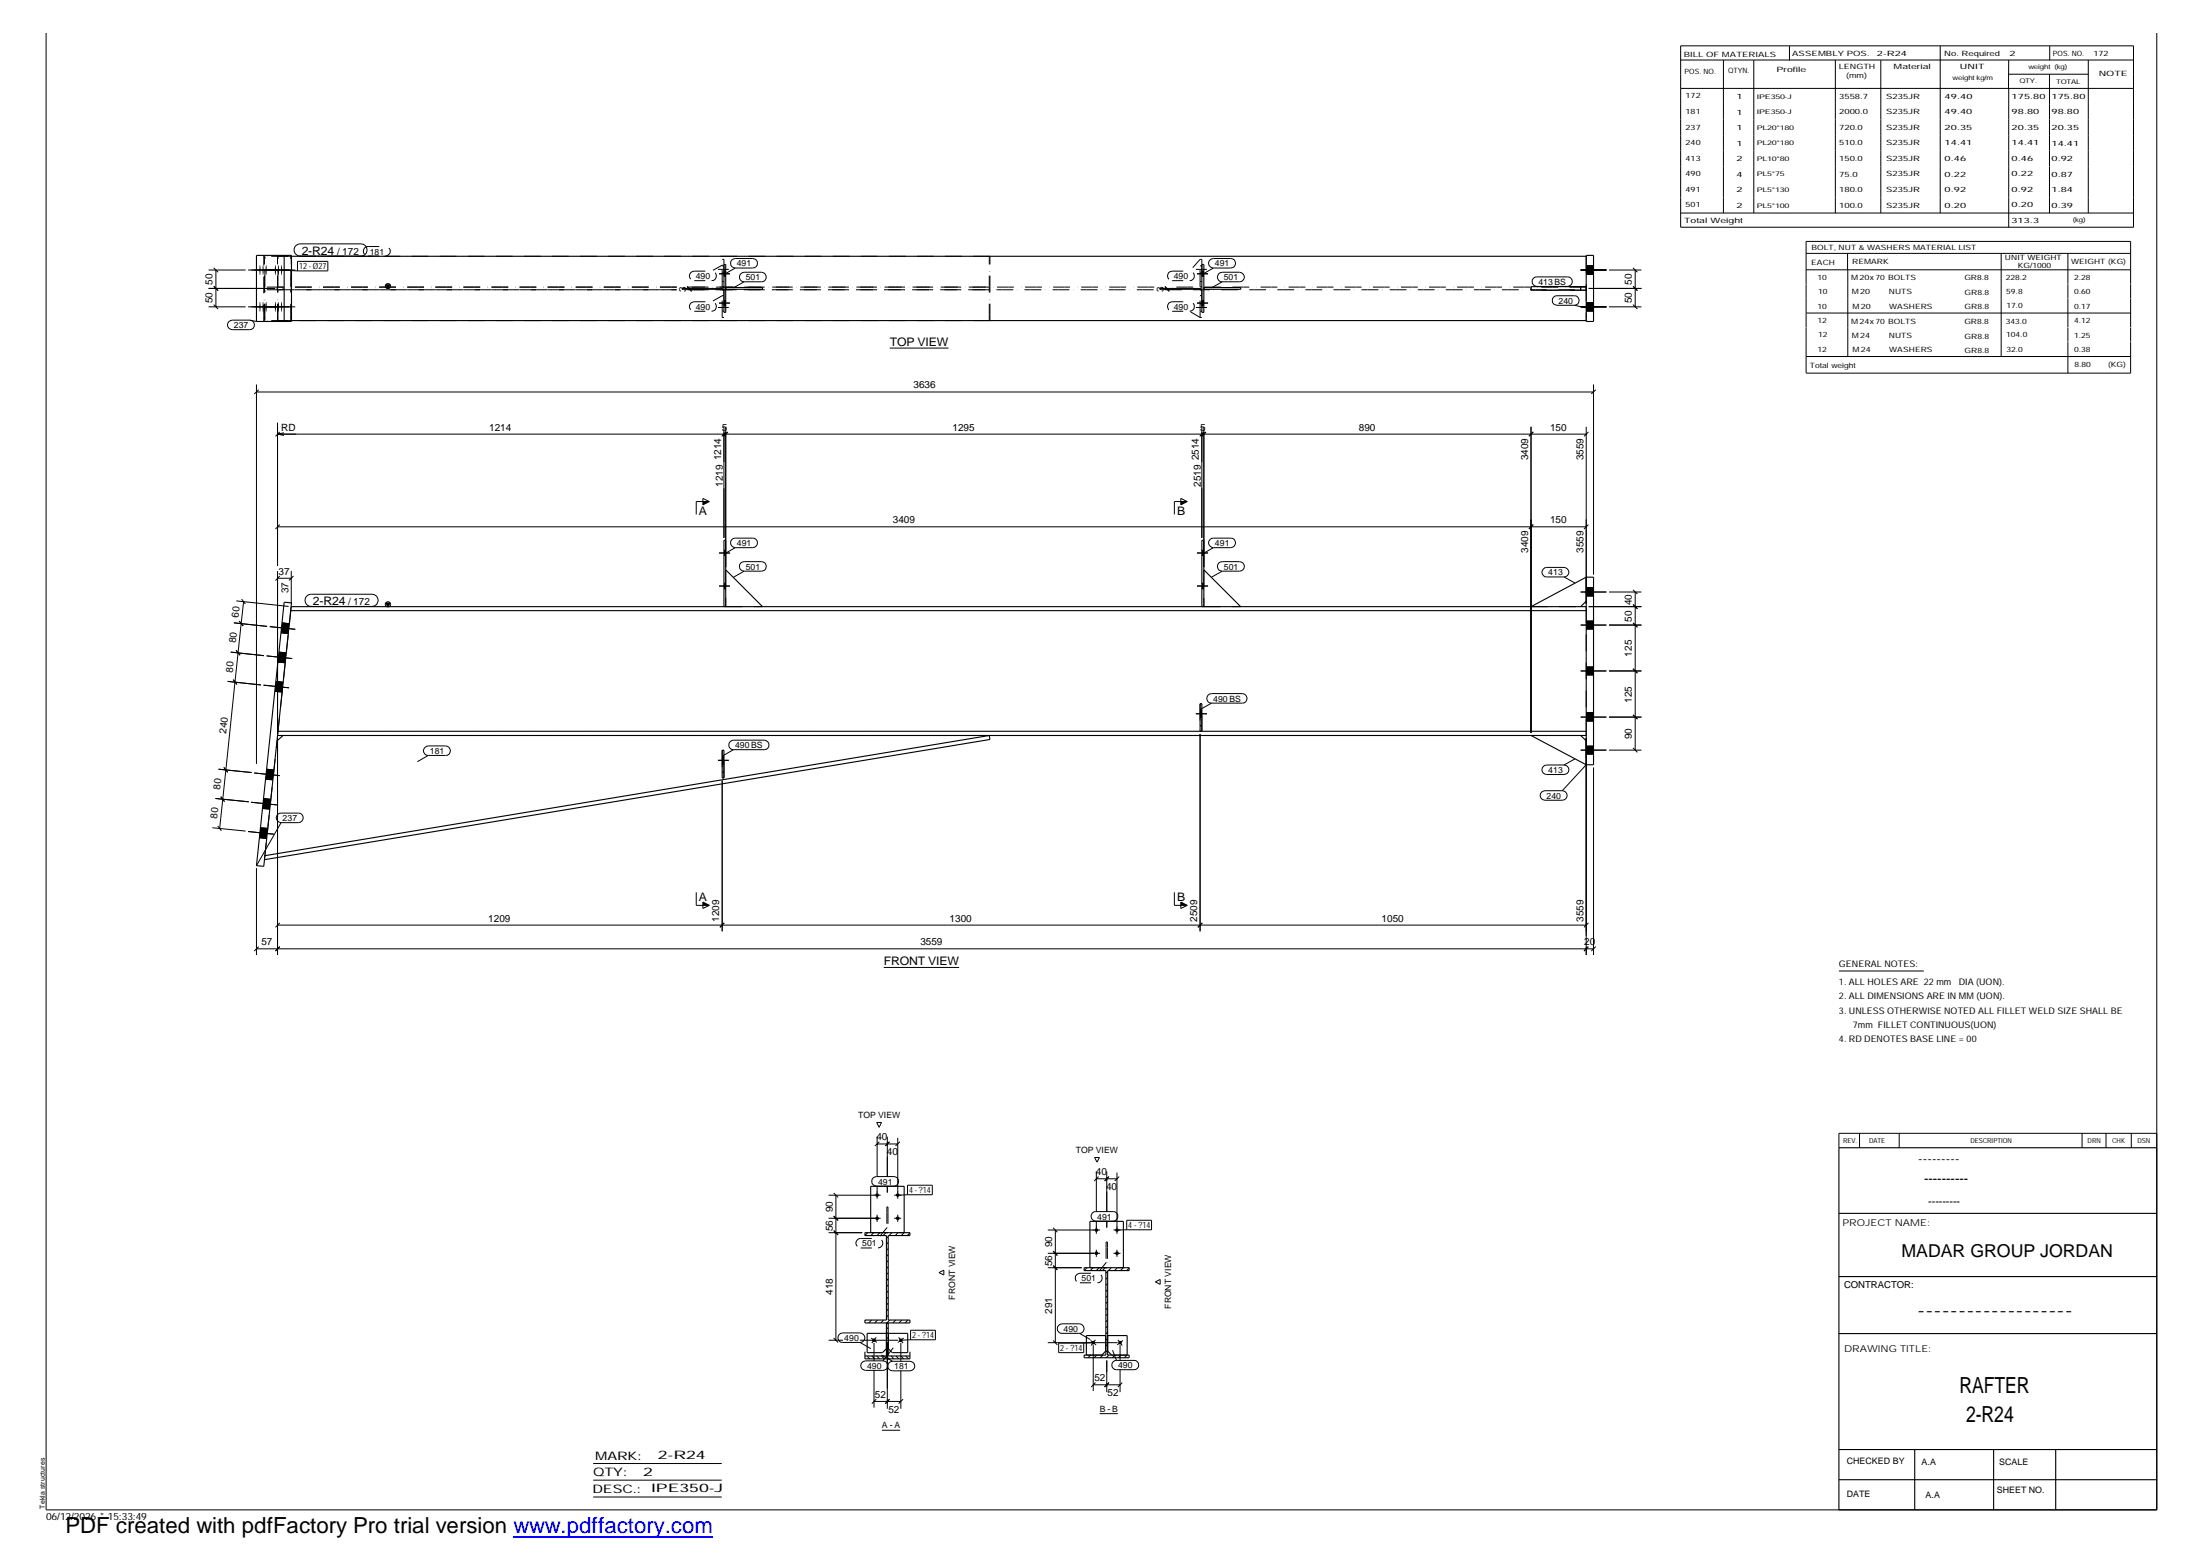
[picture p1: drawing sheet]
<svg xmlns="http://www.w3.org/2000/svg" width="420mm" height="297mm" viewBox="0 0 420 297" stroke-linecap="round" stroke-linejoin="round" font-family="sans-serif">
<g fill="none" stroke="#000" stroke-width=".19">
<path d="M321 8.7h86.5v34.7h-86.5zM321 11.5h86.5M321 16.9h86.5M329.1 11.5v29.2M334.9 11.5v29.2M341.8 8.8v2.7M350.5 11.5v29.2M359.2 11.5v29.2M370.5 8.7v32M383.6 11.5v5.4M383.6 14.2h15.3M383.6 16.9v26.5"/>
<path d="M391.4 14.2v26.5M391.5 8.8v2.7M398.8 11.5v29.2M411.9 6.3v281.9h-403.1v-281.9M39.8 58.6h7.1M39.8 51.5h7.1M39.8 55.1h12.7M40.8 58.2l.9 .8M40.8 54.6l.9 .9M40.8 51.1l.9 .9M41.2 51.5v7.1M47.4 58.6h9"/>
<path d="M47.4 51.5h9M53.9 51.5l2.9 .2M56.5 46.9l.8-.3h11.7a1.16 1.16 0 0 1 1.1 1.1 1.16 1.16 0 0 1-1.1 1.2h-11.7a1.15 1.15 0 0 1-1.1-.7 1.15 1.15 0 0 1 .3-1.3zM56.8 49.9h5.8v1.8h-5.8zM130.3 55.1h7.8M130.3 55.2h7.8M131.2 54.8l.9 .9M131.2 54.6l.9 .9M131.7 55.1v.1M137.3 57.9h2.1M137.3 52.3h2.1M138.3 57.4h.3"/>
<path d="M138.3 58.4h.3M138.3 51.8h.3M138.3 52.7h.3M139.8 49.6l.6-.3h3.4a.91 .91 0 0 1 .9 1 .91 .91 0 0 1-.9 .9h-3.4a.91 .91 0 0 1-.8-.6 .91 .91 0 0 1 .2-1zM140.4 51.2l-2.1 1.2M141.5 52.3l.6-.3h3.4a.91 .91 0 0 1 .8 .9 .91 .91 0 0 1-.8 .9h-3.4a.88 .88 0 0 1-.8-.6 .88 .88 0 0 1 .2-.9zM142.1 53.8l-2.1 1.2M221.5 55.1h7.9M221.5 55.2h7.9M222.5 54.8l.8 .9M222.5 54.6l.8 .9M222.9 55.1v.1"/>
<path d="M228.6 57.9h2.1M228.6 52.3h2.1M229.5 57.4h.4M229.5 58.4h.4M229.5 51.8h.4M229.5 52.7h.4M231.1 49.6l.6-.3h3.3a.91 .91 0 0 1 1 1 .91 .91 0 0 1-1 .9h-3.3a.91 .91 0 0 1-.8-.6 .91 .91 0 0 1 .2-1zM231.7 51.2l-2 1.2M232.7 52.3l.7-.3h3.3a.91 .91 0 0 1 1 .9 .91 .91 0 0 1-1 .9h-3.3a.91 .91 0 0 1-.8-.5 .91 .91 0 0 1 .1-1zM233.4 53.8l-2.1 1.2M292.9 53.1l.6-.2h5.9a.91 .91 0 0 1 .9 .9 .91 .91 0 0 1-.9 .9h-5.9a.92 .92 0 0 1-.8-.6 .92 .92 0 0 1 .2-1zM296.7 56.7l.6-.2h3.4a.91 .91 0 0 1 .9 .9 .91 .91 0 0 1-.9 .9h-3.4a.91 .91 0 0 1-.8-.6 .91 .91 0 0 1 .2-1z"/>
<path d="M299.4 54.7h2.5M300.7 58.3l2.5 .5M301.9 58.6h4.9M301.9 51.5h4.9M302.9 59.3h1.4M302.9 57.8h1.4M302.9 52.3h1.4M302.9 50.8h1.4M303.4 55.1h10.1M307.3 58.6h6.2M307.3 51.5h6.2M311.9 58.2l.8 .8"/>
<path d="M311.9 54.6l.8 .9M311.9 51.1l.8 .9M312.3 51.5v7.1M321 40.7h86.5M344.9 51.5h62M344.9 48.4h62M344.9 59.8h62M352.8 48.4v3.1M352.9 51.5v16.6M382.2 48.4v19.7M394.9 48.4v5.8M394.9 54.3v8.2"/>
<path d="M406.9 54.2v-8.1h-62v25.1M406.9 54.3v8.2M43.7 61.4l.7-.3h3.3a.91 .91 0 0 1 .9 .9 .91 .91 0 0 1-.9 .9h-3.3a.91 .91 0 0 1-.9-.5 .91 .91 0 0 1 .2-1zM47.7 61.1l1.3 .3M49 74.8h255.3M49 73.4v72.4M49.4 74.4l-.8 .8M169.9 66.4h11.2M304.3 73.4v36.3M304.8 74.4l-.9 .8M344.9 68.1h62M394.9 62.6v2.6"/>
<path d="M394.9 65.3v5.9M406.9 62.6v2.6M406.9 65.3v5.9h-62M53 80.7v27.3M53 82.9h249.9M53 82.9l1.2 .2M53.4 82.5l-.8 .8M54.2 82.6l-1.2 .3M134.2 95.2l1.3 .5-1.3 .7zM135.5 95.7h-2.5v2.5M138.3 81.5v21.2M138.6 81.5v26.8"/>
<path d="M138.7 82.5l-.9 .8M139 82.5l-.8 .8M225.5 95.2l1.2 .5-1.2 .7zM226.7 95.7h-2.4v2.5M229.5 81.5v21.2M229.9 82.5l-.7 .8M229.9 81.5v26.8M230 82.5l-.8 .7M230.3 82.5l-.8 .8 .8-.8M292.4 81.5v58.4M292.8 82.5l-.8 .8M302.9 81.5v33.8"/>
<path d="M303.4 82.5l-.9 .8M44.7 118.9l6.3 .7M45.1 114.7l10 1.1M45.7 118.6l.7 .9M46.1 114.4l.8 .9M46.5 114.8l-4.5 43.3M51.5 119.6l4.9 .5M53 109v30.9M53 110.4h2.6M53 100.6h249.9M53.4 110l-.8 .8M53.4 100.1l-.8 .9"/>
<path d="M53.9 118.9l1.4 .2M55.6 109v6.3M56 110l-.8 .8M58.6 113.8l.8-.4h11.6a1.16 1.16 0 0 1 1.2 1.2 1.16 1.16 0 0 1-1.2 1.2h-11.6a1.16 1.16 0 0 1-1.1-.7 1.16 1.16 0 0 1 .3-1.3zM137.3 111.9h2.1M137.3 105.6h2.1M138.3 111.4h.3M138.3 112.4h.3M138.3 105.1h.3M138.3 106h.3M139.8 103l.6-.3h3.4a.91 .91 0 0 1 .9 .9 .91 .91 0 0 1-.9 .9h-3.4a.92 .92 0 0 1-.8-.5 .92 .92 0 0 1 .2-1zM140.4 104.5l-2.1 1.2"/>
<path d="M141.5 107.5l.6-.3h3.4a.91 .91 0 0 1 .8 .9 .91 .91 0 0 1-.8 .9h-3.4a.91 .91 0 0 1-.8-.5 .91 .91 0 0 1 .2-1zM142.1 109l-2.1 1.2M228.6 111.9h2.1M228.6 105.6h2.1M229.5 111.4h.4M229.5 112.4h.4M229.5 105.1h.4M229.5 106h.4M231.1 103l.6-.3h3.3a.91 .91 0 0 1 1 .9 .91 .91 0 0 1-1 .9h-3.3a.92 .92 0 0 1-.8-.5 .92 .92 0 0 1 .2-1zM231.7 104.5l-2 1.2M232.7 107.5l.7-.3h3.3a.91 .91 0 0 1 1 .9 .91 .91 0 0 1-1 .9h-3.3a.93 .93 0 0 1-.8-.5 .93 .93 0 0 1 .1-1zM233.4 109l-2.1 1.2"/>
<path d="M292.8 100.1l-.8 .9M294.8 108.6l.6-.3h3.3a.91 .91 0 0 1 .9 .9 .91 .91 0 0 1-.9 .9h-3.3a.88 .88 0 0 1-.8-.5 .88 .88 0 0 1 .2-1zM298.7 110.1l2.1 1.2M301.9 113h4.9M301.9 119.3h4.9M302.9 113.8h1.4M302.9 112.2h1.4M302.9 118.6h1.4M303.4 100.1l-.9 .9M303.4 115.8h10.1M307.3 113h6.2M307.3 119.3h6.2"/>
<path d="M311.9 118.9l.8 .8M311.9 115.4l.8 .8M311.9 112.6l.8 .8M312.3 113v30.2M43.5 130.1l6.3 .7M44.1 124.5l6.3 .7M44.5 129.7l.8 1M45.1 124.1l.7 1M50.3 130.8l4.9 .5M50.9 125.2l4.9 .5M52.5 132l1.4 .1M52.7 130.1l1.4 .1"/>
<path d="M53.1 126.4l1.4 .1M53.3 124.5l1.4 .2M53.7 120.8l1.4 .1M228.4 136.3h2.1M229.2 136.9h.3M229.2 135.5h.3M230.7 132.7l.7-.3h5.8a.91 .91 0 0 1 1 .9 .91 .91 0 0 1-1 .9h-5.8a.91 .91 0 0 1-.8-.5 .91 .91 0 0 1 .1-1zM231.4 134.2l-2.1 1.2M301.9 128.1h4.9M301.9 136.9h4.9M302.9 120.1h1.4M302.9 128.8h1.4"/>
<path d="M302.9 127.3h1.4M302.9 137.7h1.4M302.9 136.1h1.4M307.3 128.1h6.2M307.3 136.9h6.2M311.9 136.5l.8 .8M311.9 127.7l.8 .8M40.6 158l6.3 .7M41.1 152.4l6.4 .7M41.6 157.7l.7 .9M41.7 146.8l6.3 .7M42.2 152.1l.7 .9"/>
<path d="M42.8 146.5l.7 .9M47.4 158.7l4.9 .5M48 153.1l4.9 .6M48.6 147.6l4.8 .5M49.5 159.9l1.4 .1M49.7 158l1.4 .1M50.1 154.3l1.4 .2M50.3 152.4l1.4 .2M50.7 148.7l1.4 .2M50.9 146.8l1.4 .2M53 140.9v41.4M53 155.5l.7-.3h3.3a.91 .91 0 0 1 .9 .9 .91 .91 0 0 1-.9 .9h-3.3a.92 .92 0 0 1-.9-.5 .92 .92 0 0 1 .2-1z"/>
<path d="M53.7 157l-4.7 8.3M81.2 142.7l.6-.3h3.3a.91 .91 0 0 1 .9 .9 .91 .91 0 0 1-.9 .9h-3.3a.88 .88 0 0 1-.9-.5 .88 .88 0 0 1 .3-1zM81.8 144.2l-2.1 1.2M137.1 145.1h2.1M137.9 145.8h.4M137.9 144.4h.4M137.9 149v28.8M139.4 141.6l.7-.3h5.9a.91 .91 0 0 1 .9 .9 .91 .91 0 0 1-.9 .9h-5.9a.88 .88 0 0 1-.9-.5 .88 .88 0 0 1 .2-1zM140.1 143.1l-2.1 1.2M229.2 140.1v37.7M294.4 151.2l.7-.3h3.3a.91 .91 0 0 1 .9 1 .91 .91 0 0 1-.9 .9h-3.3a.91 .91 0 0 1-.9-.6 .91 .91 0 0 1 .2-1zM294.8 146.3l.6-.3h3.3a.91 .91 0 0 1 .9 .9 .91 .91 0 0 1-.9 1h-3.3a.91 .91 0 0 1-.9-.6 .91 .91 0 0 1 .3-1z"/>
<path d="M300.8 144.9l-2.1 1.1M301.9 143.2h4.9M302.9 144h1.4M302.9 142.4h1.4M302.9 146l-4.5 4.9M302.9 140.9v41.4M304.3 146.5v35.8M307.3 143.2h6.2M311.9 142.8l.8 .8M49 165.7v16.6M53 176.6h249.9M53.4 176.2l-.8 .8"/>
<path d="M133 170.3v2.5h2.5M134.2 172.2l1.3 .6-1.3 .6zM138.3 176.2l-.8 .8M224.3 170.3v2.5h2.4M225.5 172.2l1.2 .6-1.2 .6zM229.6 176.2l-.8 .8M303.4 176.2l-.9 .8M49 181.1h255.3M49.4 180.7l-.8 .9M53.4 180.7l-.8 .9M168.8 184.7h14.4M303.4 180.7l-.9 .9 .8-.9"/>
<path d="M304.8 180.7l-.9 .9M351.2 185.4h16.2M167.4 214.3h1l-.5 .9zM167.5 217v7.6M167.5 218.4h3.9M167.9 218l-.8 .8M169.5 217v7.6M169.9 218l-.8 .8M171.4 217.2v11.6M171.9 218l-.9 .8M355.1 216.4v2.7M362.7 216.4v2.7"/>
<path d="M397.6 216.4v2.7M402.2 216.4v2.7M407 216.4v2.7M411.9 216.4h-60.7v2.7M158.2 232.6h10M158.2 228.2h10M158.2 235.3h6.5M159.2 234.9l.9 .8-.8-.7M159.2 232.1l.9 .9M159.2 227.7l.9 .9M159.6 228.2v27.6M165.7 235.3l-.5 .6"/>
<path d="M166.8 224.9l.6-.3h3.3a.91 .91 0 0 1 .9 .9 .91 .91 0 0 1-.9 .9h-3.3a.91 .91 0 0 1-.9-.5 .91 .91 0 0 1 .3-1zM166.9 235.3l-.6 .6M167.5 226.4v2.4M167.5 231.9v1.3M168 235.3l-.5 .6M169.2 235.3l-.5 .6M169.5 226.4v1.3M169.6 239.5l-.3 .3M169.6 238.4l-.3 .3M169.6 237.2l-.3 .3M169.6 236l-.3 .4M170.3 235.3l-.5 .6"/>
<path d="M170.8 232.6h1.3M170.8 228.2h1.3M171.4 231.9v1.3M171.5 235.3l-.5 .6M172.7 235.3l-.6 .6M173.3 226.3h4.8v1.8h-4.8zM173.3 228.1l-1.9 .1M173.8 235.4l-.5 .5M200.1 239.3h10M200.1 234.8h10M201.1 238.8l.8 .9M201.1 234.4l.8 .8"/>
<path d="M201.5 234.8v21.5M208.6 231.5l.7-.2h3.3a.91 .91 0 0 1 .9 .9 .91 .91 0 0 1-.9 .9h-3.3a.94 .94 0 0 1-.8-.6 .94 .94 0 0 1 .1-1zM209 221h1l-.5 .9zM209.4 223.6v7.7M209.4 233.1v2.4M209.4 238.6v1.3M209.4 225h3.9M209.8 224.6l-.8 .9M211.4 223.6v7.7M211.4 233.1v1.2M211.8 224.6l-.9 .9M212.6 239.3h1.4"/>
<path d="M212.6 234.8h1.4M213.3 223.8v11.7M213.3 238.6v1.3M213.7 224.6l-.8 .9M215.2 232.9h4.7v1.9h-4.7zM215.2 234.8h-1.9M158.2 255.8h2.8M159.2 255.4l.9 .9M160.3 254.7l.7-.2h3.3a.91 .91 0 0 1 .9 .9 .91 .91 0 0 1-.9 .9h-3.3a.91 .91 0 0 1-.9-.6 .91 .91 0 0 1 .2-1zM164.2 255.8h7.3M164.3 256.3l2 1.2M165.3 252l-.1 .1"/>
<path d="M165.6 258.9l.5 .5M166.4 255.4l1.1 .9M166.5 252l-.6 .5M166.5 258.9l.5 .5M166.9 256.4v3.4M167.3 255.3l-.8 1.1M167.4 258.9l.6 .5M167.6 252l-.6 .5M168.4 258.9l.5 .5M168.4 258.7l2.1 1.2M168.7 252l-.5 .5M169.2 258.9l.6 .5"/>
<path d="M169.3 253.4l.3 .3M169.3 254.3l.3 .3M169.3 255.2l.3 .4M169.3 256.1l.3 .4M169.3 257l.3 .4M169.3 258l.3 .3M169.4 252.5l.2 .3M169.5 256.4v12.5M169.6 251.1l-.3 .3M169.6 249.9l-.3 .4M169.6 248.8l-.3 .3M169.6 247.6l-.3 .4"/>
<path d="M169.6 246.5l-.3 .3M169.6 245.3l-.3 .3M169.6 244.1l-.3 .4M169.6 243l-.3 .3M169.6 241.8l-.3 .4M169.6 240.7l-.3 .3M169.9 252l-.5 .5M170.2 258.9l.5 .5M170.6 257.3l-2 2.5M171.1 252l-.6 .5M171.1 258.9l.6 .5M171.6 255.3l.9 1.1"/>
<path d="M172 258.9l.6 .5M172 256.4v3.5M172.2 252l-.5 .5M172.6 255.4l-1.1 .9M173 258.9l.5 .5M173.4 252l-.6 .5M173.9 253.9h4.7v1.9h-4.7zM173.9 255.8h-1.9M179.3 242.9l1-.4v.9zM200.1 256.3h13.3M200.1 242h6.5M201.1 255.9l.8 .8"/>
<path d="M201.1 241.6l.8 .8M202.2 253l.6-.3h3.4a.91 .91 0 0 1 .9 .9 .91 .91 0 0 1-.9 .9h-3.4a.88 .88 0 0 1-.8-.5 .88 .88 0 0 1 .2-1zM202.2 256.4h4.8v1.8h-4.8zM206.2 254.5l2 1.2M207.2 258.7l-.1 .1M207.6 242l-.5 .6M208.3 255.9l1 .8M208.3 258.7l-.5 .5M208.7 242l-.5 .6M208.8 256.8v8.7M208.8 256.3l-1.8 .1M209.2 255.8l-.8 1.1"/>
<path d="M209.5 258.7l-.5 .5M209.9 242l-.5 .6M210.7 258.7l-.6 .5M211.1 242l-.6 .6M211.4 259.7v6.1M211.5 257.8l-.3 .3M211.5 256.6l-.3 .3M211.5 255.5l-.3 .3M211.5 254.3l-.3 .3M211.5 253.1l-.3 .4M211.5 252l-.3 .3M211.5 250.8l-.3 .3"/>
<path d="M211.5 249.7l-.3 .3M211.5 248.5l-.3 .3M211.5 247.3l-.3 .4M211.5 246.2l-.3 .3M211.5 245l-.3 .3M211.5 243.9l-.3 .3M211.5 242.7l-.3 .4M211.8 258.7l-.6 .5M212.2 242l-.5 .6M212.5 257.8l.7 1.9M212.6 260l.6-.3h3.4a.89 .89 0 0 1 .9 .9 .89 .89 0 0 1-.9 .9h-3.4a.88 .88 0 0 1-.8-.6 .88 .88 0 0 1 .2-.9zM212.9 258.7l-.5 .5"/>
<path d="M213.4 242l-.5 .6M213.5 255.8l.8 1.1M213.9 256.8v2.9M214.1 258.7l-.5 .5M214.5 255.9l-1.1 .8M214.5 242l-.5 .6M215.3 258.7l-.6 .5M215.6 242l-.4 .6M220.6 244.7l1-.5v1zM113.3 279.4h24.5M164.7 260l.6-.2h3.3a.91 .91 0 0 1 .9 .9 .91 .91 0 0 1-.9 .9h-3.3a.91 .91 0 0 1-.8-.6 .91 .91 0 0 1 .2-1zM166.9 267.5h5.1"/>
<path d="M166.9 261.6v7.1M167.3 267.1l-.8 .9M168.4 273h3.5M169.8 260.1l.7-.2h3.3a.91 .91 0 0 1 .9 .9 .91 .91 0 0 1-.9 .9h-3.3a.93 .93 0 0 1-.9-.6 .93 .93 0 0 1 .2-1zM169.9 267.1l-.8 .9M172 261.6v7.3M172.5 267.1l-.9 .9M208.8 264.4h5.1M209.2 263.9l-.8 .9M210 269.9h3.5M211.8 263.9l-.9 .9M213.9 261.4v4.4"/>
<path d="M214.3 263.9l-.8 .9M113.3 282.6h24.5M113.3 285.8h24.5"/>
</g>
<g fill="#000">
<path d="M73.7 54.4h.8l-.4 .7zM134.2 95.7h1.3l-1.3 .7zM225.5 95.7h1.2l-1.2 .7zM73.7 115.1h.8l-.4 .7zM134.2 172.2l1.3 .6h-1.3zM225.5 172.2l1.2 .6h-1.2z"/>
<path d="M49.6 50.6l.1 .4v1.5l-.2-.7z" fill-rule="evenodd"/>
<path d="M49.6 57.6l.1 .5v1.4l-.2-.8z" fill-rule="evenodd"/>
<path d="M50.2 50.6l.1 .4-.1 1.5-.1-.7z" fill-rule="evenodd"/>
<path d="M50.2 57.6l.1 .5-.1 1.4-.1-.8z" fill-rule="evenodd"/>
<path d="M50.8 50.6l.1 .4-.1 1.5-.1-.6z" fill-rule="evenodd"/>
<path d="M50.8 57.6l.1 .5-.1 1.4-.1-.5z" fill-rule="evenodd"/>
<path d="M52.5 50.7l.2 .5-.1 1.3z" fill-rule="evenodd"/>
<path d="M52.5 57.7l.2 .5-.1 1.3-.1-.4z" fill-rule="evenodd"/>
<path d="M53.1 50.7l.2 .7-.1 1.1z" fill-rule="evenodd"/>
<path d="M53.1 57.7l.2 .1v.6l-.1 1.1-.1-.4z" fill-rule="evenodd"/>
<path d="M53.8 50.6l.1 .8-.1 1.1z" fill-rule="evenodd"/>
<path d="M53.8 57.6l.1 .8-.1 1.1-.1-.4z" fill-rule="evenodd"/>
<path d="M138.3 57.4h.3v1h-.3z" fill-rule="evenodd"/>
<path d="M138.3 57.4h.3v1h-.3z" fill-rule="evenodd"/>
<path d="M138.3 51.8h.3v.9h-.3z" fill-rule="evenodd"/>
<path d="M138.3 51.8h.3v.9h-.3z" fill-rule="evenodd"/>
<path d="M229.5 57.4h.4v1h-.4z" fill-rule="evenodd"/>
<path d="M229.5 57.4h.4v1h-.4z" fill-rule="evenodd"/>
<path d="M229.5 51.8h.4v.9h-.4z" fill-rule="evenodd"/>
<path d="M229.5 51.8h.4v.9h-.4z" fill-rule="evenodd"/>
<path d="M302.9 57.8h1.4v1.5h-1.4z" fill-rule="evenodd"/>
<path d="M302.9 50.8h1.4v1.5h-1.4z" fill-rule="evenodd"/>
<path d="M302.9 57.8h1.4v1.5h-1.4z" fill-rule="evenodd"/>
<path d="M302.9 50.8h1.4v1.5h-1.4z" fill-rule="evenodd"/>
<path d="M302.9 57.8h1.4v1.5h-1.4z" fill-rule="evenodd"/>
<path d="M302.9 50.8h1.4v1.5h-1.4z" fill-rule="evenodd"/>
<path d="M302.9 57.8h1.4v1.5h-1.4z" fill-rule="evenodd"/>
<path d="M302.9 50.8h1.4v1.5h-1.4z" fill-rule="evenodd"/>
<path d="M302.9 57.8h1.4v1.5h-1.4z" fill-rule="evenodd"/>
<path d="M302.9 50.8h1.4v1.5h-1.4z" fill-rule="evenodd"/>
<path d="M138.3 111.4h.3v1h-.3z" fill-rule="evenodd"/>
<path d="M138.3 105.1h.3v.9h-.3z" fill-rule="evenodd"/>
<path d="M138.3 111.4h.3v1h-.3z" fill-rule="evenodd"/>
<path d="M138.3 105.1h.3v.9h-.3z" fill-rule="evenodd"/>
<path d="M229.5 111.4h.4v1h-.4z" fill-rule="evenodd"/>
<path d="M229.5 105.1h.4v.9h-.4z" fill-rule="evenodd"/>
<path d="M229.5 111.4h.4v1h-.4z" fill-rule="evenodd"/>
<path d="M229.5 105.1h.4v.9h-.4z" fill-rule="evenodd"/>
<path d="M302.9 112.2h1.4v1.6h-1.4z" fill-rule="evenodd"/>
<path d="M302.9 112.2h1.4v1.6h-1.4z" fill-rule="evenodd"/>
<path d="M52.7 130.1l1.4 .1-.2 1.9-1.4-.1z" fill-rule="evenodd"/>
<path d="M52.7 130.1l1.4 .1-.2 1.9-1.4-.1z" fill-rule="evenodd"/>
<path d="M53.3 124.5l1.4 .2-.2 1.8-1.4-.1z" fill-rule="evenodd"/>
<path d="M53.3 124.5l1.4 .2-.2 1.8-1.4-.1z" fill-rule="evenodd"/>
<path d="M53.9 118.9l1.4 .2-.2 1.8-1.4-.1z" fill-rule="evenodd"/>
<path d="M53.9 118.9l1.4 .2-.2 1.8-1.4-.1z" fill-rule="evenodd"/>
<path d="M229.2 135.5h.3v1.4h-.3z" fill-rule="evenodd"/>
<path d="M302.9 118.6h1.4v1.5h-1.4z" fill-rule="evenodd"/>
<path d="M302.9 118.6h1.4v1.5h-1.4z" fill-rule="evenodd"/>
<path d="M302.9 127.3h1.4v1.5h-1.4z" fill-rule="evenodd"/>
<path d="M302.9 127.3h1.4v1.5h-1.4z" fill-rule="evenodd"/>
<path d="M302.9 136.1h1.4v1.6h-1.4z" fill-rule="evenodd"/>
<path d="M302.9 136.1h1.4v1.6h-1.4z" fill-rule="evenodd"/>
<path d="M49.7 158l1.4 .1-.2 1.9-1.4-.1z" fill-rule="evenodd"/>
<path d="M49.7 158l1.4 .1-.2 1.9-1.4-.1z" fill-rule="evenodd"/>
<path d="M50.3 152.4l1.4 .2-.2 1.9-1.4-.2z" fill-rule="evenodd"/>
<path d="M50.3 152.4l1.4 .2-.2 1.9-1.4-.2z" fill-rule="evenodd"/>
<path d="M50.9 146.8l1.4 .2-.2 1.9-1.4-.2z" fill-rule="evenodd"/>
<path d="M50.9 146.8l1.4 .2-.2 1.9-1.4-.2z" fill-rule="evenodd"/>
<path d="M137.9 144.4h.4v1.4h-.4z" fill-rule="evenodd"/>
<path d="M302.9 142.4h1.4v1.6h-1.4z" fill-rule="evenodd"/>
<path d="M302.9 142.4h1.4v1.6h-1.4z" fill-rule="evenodd"/>
<circle cx="167.5" cy="232.6" r=".35"/>
<circle cx="167.5" cy="228.1" r=".34"/>
<circle cx="171.4" cy="232.6" r=".35"/>
<circle cx="171.5" cy="228.1" r=".34"/>
<circle cx="209.4" cy="239.2" r=".36"/>
<circle cx="209.4" cy="234.8" r=".34"/>
<circle cx="213.3" cy="239.3" r=".36"/>
<circle cx="213.3" cy="234.8" r=".34"/>
<circle cx="166.9" cy="255.8" r=".34"/>
<circle cx="172" cy="255.9" r=".35"/>
<circle cx="208.8" cy="256.3" r=".35"/>
<circle cx="213.9" cy="256.3" r=".34"/>
</g>
<g fill="none" stroke="#000" stroke-width=".19" stroke-dasharray="2.1 2.1" stroke-linecap="butt">
<path d="M70.3 48.9h3.3M70.3 47.1h3.3M70.3 47.1a.91 .91 0 0 0-.9 .9 .91 .91 0 0 0 .9 .9M73.6 48.9a.91 .91 0 0 0 .9-.9 .91 .91 0 0 0-.9-.9M132.6 59.4h3.3M132.6 57.6h3.3M132.6 57.6a.91 .91 0 0 0-.9 .9 .91 .91 0 0 0 .9 .9M132.6 53.6h3.3M132.6 51.8h3.3M132.6 51.8a.91 .91 0 0 0-.9 .9 .91 .91 0 0 0 .9 .9M135.9 59.4a.91 .91 0 0 0 .9-.9 .91 .91 0 0 0-.9-.9M135.9 53.6a.91 .91 0 0 0 .9-.9 .91 .91 0 0 0-.9-.9"/>
<path d="M138 56.4l-2.1 1.2M138 50.6l-2.1 1.2M138.3 52.1h-.4M138.3 50.7h-.4M138.3 58h-.4M138.3 59.4h-.4M139.2 51.4h-2.1M139.2 58.7h-2.1M223.9 59.4h3.3M223.9 57.6h3.3M223.9 57.6a.91 .91 0 0 0-.9 .9 .91 .91 0 0 0 .9 .9M223.9 53.6h3.3"/>
<path d="M223.9 51.8h3.3M223.9 51.8a.91 .91 0 0 0-.9 .9 .91 .91 0 0 0 .9 .9M227.2 59.4a.91 .91 0 0 0 .9-.9 .91 .91 0 0 0-.9-.9M227.2 53.6a.91 .91 0 0 0 .9-.9 .91 .91 0 0 0-.9-.9M229.2 49.5l-2 2.3M229.5 52.1h-.3M229.5 50.7h-.3M229.5 58h-.3M229.5 59.4h-.3M230.5 51.4h-2.1M230.5 58.7h-2.1M229.2 60.6l-2-1.2"/>
<path d="M229.5 136.9h-.3M229.5 135.5h-.3M230.5 136.3h-2.1M138.3 145.8h-.4M138.3 144.4h-.4M139.2 145.1h-2.1M164.4 238.2h3.3M164.4 236.4h3.3M164.4 236.4a.91 .91 0 0 0-1 .9 .91 .91 0 0 0 1 .9M167.7 238.2a.91 .91 0 0 0 .9-.9 .91 .91 0 0 0-.9-.9M169.4 234.3l-1.7 2.1M206.2 244.9h3.4"/>
<path d="M206.2 243.1h3.4M206.2 243.1a.91 .91 0 0 0-.8 .9 .91 .91 0 0 0 .8 .9M209.6 244.9a.91 .91 0 0 0 .9-.9 .91 .91 0 0 0-.9-.9M211.3 241l-1.7 2.1"/>
</g>
<g fill="none" stroke="#000" stroke-width=".21">
<path d="M49 48.8h6.7v12.6h-6.7zM54.3 48.8v12.6M55.7 48.9h247.2M73.7 54.4h.8l-.4 .7zM138.3 50.5h.3v9.1h-.3zM138.6 54.9h7v.3h-7M229.5 50.5h.4v9.1h-.4zM229.9 54.9h7v.3h-7M302.9 48.8h1.4v12.6h-1.4zM302.9 54.7h-10.5v.7h10.5M55.7 61.2h247.2M54.3 115l1.4 .1-5.3 50.3-1.4-.1z"/>
<path d="M55.5 116.6h247.4M55.6 115.8h247.3M73.7 115.1h.8l-.4 .7zM138.3 115.8v-12.6h.3v12.6M138.6 108.8l7 7M229.5 115.8v-12.6h.4v12.6M229.9 108.8l7 7M302.9 110.2h1.4v35.8h-1.4M302.9 110.2v35.8M302.9 114.8l-1 1M302.9 110.2l-10.5 5.6M53.1 139.6h249.8"/>
<path d="M229.2 139.6v-5.2h.3v5.2M53 140.4h249.9M54.1 140.4l-1.2 1M137.9 143.2h.4v5.3h-.4zM292.4 140.4l10.5 5.6M301.9 140.4l1 1M50.6 163.4l138.3-23 .2 .8-138.6 22.9M351.2 219.1h60.7v69.1h-60.7zM165.2 235.3h8.6v.6h-4.2v16.1h4.2v.5h-8.6v-.5h4.1v-16.1h-4.1zM166.3 235.3v-8.8h6.4v8.8M351.2 231.6h60.7M165.2 258v1.4h8.6v-1.4"/>
<path d="M169.3 252.5v6.4h-4.1M169.3 254.5h-3.7v3.7h2.9l.8-.7M169.6 252.5v6.4h4.2M169.7 254.5h3.7v3.7h-3l-.7-.7zM207.1 242h8.5v.6h-4.1v16.1h4.1v.5h-8.5v-.5h4.1v-16.1h-4.1zM208.2 242v-8.8h6.3v8.8M211.2 257.9l-.8 .8M211.2 255h-3.7v3.7M211.5 255h3.8v3.7M211.5 257.9l.8 .8M351.2 254.6h60.7M351.2 243.7h60.7"/>
<path d="M351.2 276.7h60.7M365.7 276.7v11.5M380.7 276.7v11.5M392.6 276.7v11.5M351.2 282.5h60.7"/>
<circle cx="74.1" cy="54.6" r=".5"/>
<circle cx="74.1" cy="115.4" r=".5"/>
</g>
<g fill="none" stroke="#000" stroke-width=".19" stroke-dasharray="1.1 0 2.1 .7 0 1.4" stroke-linecap="butt">
<path d="M50.6 54.8v-5.9M52.9 54.8v.5M53.1 55.3h76.1M53.1 54.8v-5.9M54.1 55.3v-.5M55.5 54.8v-5.9M55.7 48.9h-2.7M129.2 54.8h-76.1M129.2 54.8h-78.6M129.2 55.3h-78.6M131.3 55.3h89.1M137.9 54.8v-5.3"/>
<path d="M137.9 49.5h.4M137.9 53.7h.4M137.9 56.4h.4M137.9 55.4h.4M138.3 49.5v5.3M138.3 54.8h-.4M138.3 55.4v5.2M138.6 55.2v-.3M188.9 54.8h-57.6M188.9 55.3h-57.6M189.1 48.9h-138.6M220.4 54.8h-89.1"/>
<path d="M222.5 55.3h80.4M229.2 54.8v-5.3M229.2 49.5h.3M229.2 53.7h.3M229.2 56.4h.3M229.2 55.4h.3M229.5 49.5v5.3M229.5 54.8h-.3M229.5 55.4v5.2M229.9 55.2v-.3M292.4 55.4v-.7M301.9 55.4v-.7"/>
<path d="M302.9 54.8h-80.4M302.9 48.9v12.3M302.9 54.7h-10.5M302.9 54.7v.7M302.9 55.4h-10.5M50.4 61.4v-12.6M50.5 61.2v-12.3M50.6 61.2v-5.9M53 61.2v-12.3M53.1 61.2v-5.9M55.5 61.2v-5.9M55.6 61.2v-12.3"/>
<path d="M55.7 61.2h-2.7M137.9 60.6v-5.2M138.3 60.6h-.4M188.9 61.2v-12.3M189.1 61.2h-138.6M189.1 61.2v-12.3M229.2 60.6v-5.2M229.5 60.6h-.3M55.6 115.8l-2.6 24.6M138.3 115.8h.3M138.6 115.8h7M138.6 108.8v7"/>
<path d="M229.5 115.8h.4M229.9 115.8h7M229.9 108.8v7M292.4 115.8h9.5M302.9 110.2v4.6M229.2 134.4v5.2M229.2 139.6h.3M229.2 138.5h.3M229.5 139.6v-5.2M229.5 134.4h-.3M229.5 139.6h-.3M54.1 140.4h134.8"/>
<path d="M137.9 143.2v5.3M137.9 148.5h.4M137.9 147.4h.4M138.3 148.5v-5.3M138.3 143.2h-.4M301.9 140.4h-9.5M302.9 140.4v-24.6M302.9 141.4v4.6M50.5 164.1l2.4-22.7M166.3 235.3h6.4M169.4 230.4v4.9M169.6 230.4h-.2"/>
<path d="M169.6 230.4v4.9M169.6 235.3h-.2M211.2 237.1v4.9M211.5 237.1h-.3M211.5 237.1v4.9M207.5 258.7h2.9M208.2 242h6.3M211.5 242h-.3M215.3 258.7h-3"/>
</g>
<path d="M98 293.3h38.2" fill="none" stroke="#00f" stroke-width=".3"/>
<g font-size="4.2">
<text x="374.2" y="265.9">RAFTER</text>
<text x="375.5" y="271.4">2-R24</text>
<text x="12.5" y="292.7">PDF created with pdfFactory Pro trial version www.pdffactory.com</text>
</g>
<text font-size="3.4" x="363.1" y="239.9">MADAR GROUP JORDAN</text>
<g font-size="2.5">
<text x="366.3" y="222.1">---------</text>
<text x="367.5" y="225.9">----------</text>
<text x="366.1" y="250.9">-------------------</text>
</g>
<g font-size="2.2">
<text x="57.6" y="48.6">2-R24</text>
<text x="169.9" y="66.1">TOP VIEW</text>
<text x="133.5" y="98.3">A</text>
<text x="224.8" y="98.3">B</text>
<text x="59.7" y="115.5">2-R24</text>
<text x="133.5" y="171.9">A</text>
<text x="224.8" y="171.9">B</text>
<text x="168.8" y="184.3">FRONT VIEW</text>
<text x="113.3" y="281.8">QTY:</text>
<text x="113.7" y="278.6">MARK:</text>
<text x="122.9" y="281.8">2</text>
<text x="125.6" y="278.6">2-R24</text>
<text x="113.2" y="285">DESC.:</text>
<text x="124.3" y="284.9">IPE350-J</text>
</g>
<text font-size="2.1" x="368.3" y="230.1">---------</text>
<g font-size="1.9">
<text x="64.4" y="48.6">/ 172</text>
<text x="40.6" y="57.9" transform="rotate(-90 40.6 57.9)">50</text>
<text x="40.6" y="54.4" transform="rotate(-90 40.6 54.4)">50</text>
<text x="131.1" y="55.7" transform="rotate(-90 131.1 55.7)">3</text>
<text x="222.2" y="55.7" transform="rotate(-90 222.2 55.7)">3</text>
<text x="311.7" y="57.9" transform="rotate(-90 311.7 57.9)">50</text>
<text x="311.7" y="54.4" transform="rotate(-90 311.7 54.4)">50</text>
<text x="174.5" y="74.2">3636</text>
<text x="53.7" y="82.3">RD</text>
<text x="93.4" y="82.2">1214</text>
<text x="137.9" y="82.2">5</text>
<text x="181.9" y="82.2">1295</text>
<text x="229.2" y="82.2">5</text>
<text x="259.5" y="82.2">890</text>
<text x="296" y="82.2">150</text>
<text x="137.7" y="87.9" transform="rotate(-90 137.7 87.9)">1214</text>
<text x="229" y="87.9" transform="rotate(-90 229 87.9)">2514</text>
<text x="291.8" y="87.9" transform="rotate(-90 291.8 87.9)">3409</text>
<text x="302.4" y="87.9" transform="rotate(-90 302.4 87.9)">3559</text>
<text x="138" y="92.9" transform="rotate(-90 138 92.9)">1219</text>
<text x="229.4" y="92.9" transform="rotate(-90 229.4 92.9)">2519</text>
<text x="170.5" y="99.9">3409</text>
<text x="296" y="99.9">150</text>
<text x="291.8" y="105.6" transform="rotate(-90 291.8 105.6)">3409</text>
<text x="302.4" y="105.6" transform="rotate(-90 302.4 105.6)">3559</text>
<text x="53.2" y="109.8">37</text>
<text x="55.1" y="113.2" transform="rotate(-90 55.1 113.2)">37</text>
<text x="45.6" y="117.9" transform="rotate(-84 45.6 117.9)">60</text>
<text x="66.5" y="115.5">/ 172</text>
<text x="311.7" y="118.6" transform="rotate(-90 311.7 118.6)">50</text>
<text x="311.7" y="115.5" transform="rotate(-90 311.7 115.5)">40</text>
<text x="45" y="122.8" transform="rotate(-84 45 122.8)">80</text>
<text x="311.7" y="125.3" transform="rotate(-90 311.7 125.3)">125</text>
<text x="44.4" y="128.4" transform="rotate(-84 44.4 128.4)">80</text>
<text x="311.7" y="134.1" transform="rotate(-90 311.7 134.1)">125</text>
<text x="43.2" y="140.1" transform="rotate(-84 43.2 140.1)">240</text>
<text x="311.7" y="141.1" transform="rotate(-90 311.7 141.1)">90</text>
<text x="42.1" y="150.7" transform="rotate(-84 42.1 150.7)">80</text>
<text x="41.5" y="156.3" transform="rotate(-84 41.5 156.3)">80</text>
<text x="93.3" y="176">1209</text>
<text x="137.4" y="176" transform="rotate(-90 137.4 176)">1209</text>
<text x="181.4" y="176">1300</text>
<text x="228.6" y="176" transform="rotate(-90 228.6 176)">2509</text>
<text x="263.9" y="176">1050</text>
<text x="302.4" y="176" transform="rotate(-90 302.4 176)">3559</text>
<text x="49.9" y="180.5">57</text>
<text x="175.8" y="180.5">3559</text>
<text x="302.6" y="180.5">20</text>
<text x="167.4" y="217.7">40</text>
<text x="169.4" y="220.5">40</text>
<text x="209.3" y="224.4">40</text>
<text x="211.2" y="227.2">40</text>
<text x="159" y="231.5" transform="rotate(-90 159 231.5)">90</text>
<text x="159" y="235.1" transform="rotate(-90 159 235.1)">56</text>
<text x="200.9" y="238.1" transform="rotate(-90 200.9 238.1)">90</text>
<text x="200.9" y="241.7" transform="rotate(-90 200.9 241.7)">56</text>
<text x="159" y="247.2" transform="rotate(-90 159 247.2)">418</text>
<text x="200.9" y="250.8" transform="rotate(-90 200.9 250.8)">291</text>
<text x="209" y="263.7">52</text>
<text x="167.1" y="266.9">52</text>
<text x="169.7" y="269.6">52</text>
<text x="211.5" y="266.5">52</text>
<text x="8.8" y="290.2">06/12/2026 * 15:33:49</text>
</g>
<g font-size="1.8">
<text x="351.9" y="234.1">PROJECT NAME:</text>
<text x="352.2" y="245.8">CONTRACTOR:</text>
<text x="352.2" y="258.1">DRAWING TITLE:</text>
</g>
<g font-size="1.7">
<text x="57.1" y="51.4">12 - Ø27</text>
<text x="70.6" y="48.6">181</text>
<text x="132.9" y="53.3">490</text>
<text x="140.7" y="50.9">491</text>
<text x="142.4" y="53.5">501</text>
<text x="224.2" y="53.3">490</text>
<text x="232" y="50.9">491</text>
<text x="233.7" y="53.5">501</text>
<text x="132.9" y="59.1">490</text>
<text x="224.2" y="59.1">490</text>
<text x="293.8" y="54.4">413 BS</text>
<text x="297.6" y="58">240</text>
<text x="44.7" y="62.6">237</text>
<text x="140.7" y="104.3">491</text>
<text x="232" y="104.3">491</text>
<text x="142.4" y="108.7">501</text>
<text x="233.7" y="108.7">501</text>
<text x="295.7" y="109.8">413</text>
<text x="231.7" y="133.9">490 BS</text>
<text x="82.1" y="143.9">181</text>
<text x="140.4" y="142.8">490 BS</text>
<text x="295.7" y="147.6">413</text>
<text x="295.4" y="152.5">240</text>
<text x="54" y="156.7">237</text>
<text x="351.2" y="184.6">GENERAL NOTES:</text>
<text x="351.2" y="190.8">2. ALL DIMENSIONS ARE IN MM (UON).</text>
<text x="351.2" y="188.1">1. ALL HOLES ARE 22 mm</text>
<text x="374.1" y="188.1">DIA (UON).</text>
<text x="351.2" y="193.5">3. UNLESS OTHERWISE NOTED ALL FILLET WELD SIZE SHALL BE</text>
<text x="353.9" y="196.2">7mm FILLET CONTINUOUS(UON)</text>
<text x="351.2" y="198.9">4. RD DENOTES BASE LINE = 00</text>
<text x="163.9" y="213.3">TOP VIEW</text>
<text x="205.5" y="220">TOP VIEW</text>
<text x="167.7" y="226.1">491</text>
<text x="173.6" y="227.8">4 - ?14</text>
<text x="209.5" y="232.8">491</text>
<text x="164.7" y="237.9">501</text>
<text x="215.5" y="234.5">4 - ?14</text>
<text x="206.5" y="244.6">501</text>
<text x="182.4" y="248.1" transform="rotate(-90 182.4 248.1)">FRONT VIEW</text>
<text x="223.7" y="249.8" transform="rotate(-90 223.7 249.8)">FRONT VIEW</text>
<text x="161.2" y="256">490</text>
<text x="174.2" y="255.5">2 - ?14</text>
<text x="202.5" y="257.9">2 - ?14</text>
<text x="203.1" y="254.2">490</text>
<text x="165.6" y="261.3">490</text>
<text x="170.8" y="261.4">181</text>
<text x="213.5" y="261.2">490</text>
<text x="210" y="269.5">B - B</text>
<text x="168.4" y="272.7">A - A</text>
<text x="352.7" y="279.5">CHECKED BY</text>
<text x="367" y="279.6">A.A</text>
<text x="381.8" y="279.7">SCALE</text>
<text x="352.7" y="285.7">DATE</text>
<text x="367.7" y="285.9">A.A</text>
<text x="381.3" y="285.1">SHEET NO.</text>
</g>
<g font-size="1.4">
<text x="321.6" y="10.9">BILL OF MATERIALS</text>
<text x="342.3" y="10.7">ASSEMBLY POS.</text>
<text x="358.4" y="10.7">2-R24</text>
<text x="371.3" y="10.6">No. Required</text>
<text x="383.8" y="10.6">2</text>
<text x="392" y="10.6">POS. NO.</text>
<text x="399.8" y="10.7">172</text>
<text x="321.7" y="14">POS. NO.</text>
<text x="330" y="14">QTYN.</text>
<text x="339.3" y="13.8">Profile</text>
<text x="351.2" y="13.2">LENGTH</text>
<text x="352.6" y="15">(mm)</text>
<text x="361.7" y="13.2">Material</text>
<text x="374.3" y="13.2">UNIT</text>
<text x="400.8" y="14.4">NOTE</text>
<text x="321.9" y="18.8">172</text>
<text x="321.9" y="21.7">181</text>
<text x="331.6" y="18.9">1</text>
<text x="331.6" y="21.9">1</text>
<text x="351.2" y="18.8">3558.7</text>
<text x="351.2" y="21.8">2000.0</text>
<text x="360.2" y="18.8">S235JR</text>
<text x="360.2" y="21.8">S235JR</text>
<text x="371.4" y="18.9">49.40</text>
<text x="371.4" y="21.8">49.40</text>
<text x="384.2" y="18.8">175.80</text>
<text x="384.2" y="21.8">98.80</text>
<text x="391.8" y="18.9">175.80</text>
<text x="391.8" y="21.8">98.80</text>
<text x="321.9" y="24.8">237</text>
<text x="321.9" y="27.7">240</text>
<text x="331.6" y="24.8">1</text>
<text x="331.6" y="27.8">1</text>
<text x="351.2" y="24.8">720.0</text>
<text x="351.2" y="27.8">510.0</text>
<text x="360.2" y="24.8">S235JR</text>
<text x="360.2" y="27.8">S235JR</text>
<text x="371.4" y="24.8">20.35</text>
<text x="371.4" y="27.8">14.41</text>
<text x="384.2" y="24.8">20.35</text>
<text x="384.2" y="27.7">14.41</text>
<text x="391.8" y="24.8">20.35</text>
<text x="391.8" y="27.8">14.41</text>
<text x="321.9" y="30.7">413</text>
<text x="321.9" y="33.6">490</text>
<text x="331.6" y="30.8">2</text>
<text x="331.6" y="33.8">4</text>
<text x="351.2" y="30.7">150.0</text>
<text x="351.2" y="33.7">75.0</text>
<text x="360.2" y="30.7">S235JR</text>
<text x="360.2" y="33.7">S235JR</text>
<text x="371.4" y="30.8">0.46</text>
<text x="371.4" y="33.7">0.22</text>
<text x="384.2" y="30.7">0.46</text>
<text x="384.2" y="33.7">0.22</text>
<text x="391.8" y="30.8">0.92</text>
<text x="391.8" y="33.7">0.87</text>
<text x="321.9" y="36.6">491</text>
<text x="321.9" y="39.6">501</text>
<text x="331.6" y="36.7">2</text>
<text x="331.6" y="39.7">2</text>
<text x="351.2" y="36.7">180.0</text>
<text x="351.2" y="39.7">100.0</text>
<text x="360.2" y="36.6">S235JR</text>
<text x="360.2" y="39.7">S235JR</text>
<text x="371.4" y="36.7">0.92</text>
<text x="371.4" y="39.7">0.20</text>
<text x="384.2" y="36.6">0.92</text>
<text x="384.2" y="39.6">0.20</text>
<text x="391.8" y="36.7">1.84</text>
<text x="391.8" y="39.7">0.39</text>
<text x="321.6" y="42.7">Total Weight</text>
<text x="345.9" y="47.7">BOLT, NUT &amp; WASHERS MATERIAL LIST</text>
<text x="384.1" y="42.6">313.3</text>
<text x="345.9" y="50.5">EACH</text>
<text x="347.1" y="53.4">10</text>
<text x="353.5" y="53.5">M 20x 70 BOLTS</text>
<text x="353.7" y="50.5">REMARK</text>
<text x="375.2" y="53.5">GR8.8</text>
<text x="382.9" y="49.6">UNIT WEIGHT</text>
<text x="383.1" y="53.5">228.2</text>
<text x="385.4" y="51.2">KG/1000</text>
<text x="395.6" y="50.4">WEIGHT (KG)</text>
<text x="396.1" y="53.4">2.28</text>
<text x="347.1" y="59">10</text>
<text x="347.2" y="56.1">10</text>
<text x="353.7" y="56.2">M 20</text>
<text x="353.8" y="59">M 20</text>
<text x="360.7" y="56.2">NUTS</text>
<text x="360.8" y="59">WASHERS</text>
<text x="375.2" y="56.3">GR8.8</text>
<text x="375.2" y="59.1">GR8.8</text>
<text x="383.2" y="56.1">59.8</text>
<text x="383.2" y="58.9">17.0</text>
<text x="396.1" y="56.2">0.60</text>
<text x="396.1" y="59">0.17</text>
<text x="347.1" y="61.7">12</text>
<text x="347.2" y="64.4">12</text>
<text x="353.5" y="61.8">M 24x 70 BOLTS</text>
<text x="353.7" y="64.5">M 24</text>
<text x="360.7" y="64.5">NUTS</text>
<text x="375.2" y="61.8">GR8.8</text>
<text x="375.2" y="64.6">GR8.8</text>
<text x="383.1" y="61.8">343.0</text>
<text x="383.2" y="64.4">104.0</text>
<text x="396.1" y="61.7">4.12</text>
<text x="396.1" y="64.5">1.25</text>
<text x="345.7" y="70.2">Total weight</text>
<text x="347.1" y="67.3">12</text>
<text x="353.8" y="67.3">M 24</text>
<text x="360.8" y="67.3">WASHERS</text>
<text x="375.2" y="67.4">GR8.8</text>
<text x="383.2" y="67.2">32.0</text>
<text x="396.1" y="67.2">0.38</text>
<text x="396.2" y="70.1">8.80</text>
<text x="402.6" y="70">(KG)</text>
</g>
<g font-size="1.3">
<text x="352" y="218.3">REV.</text>
<text x="357" y="218.2">DATE</text>
<text x="376.3" y="218.2">DESCRIPTION</text>
<text x="398.7" y="218.2">DRN</text>
<text x="403.4" y="218.2">CHK</text>
<text x="408.2" y="218.3">DSN</text>
<text x="8.6" y="288" transform="rotate(-90 8.6 288)">Tekla structures</text>
</g>
<g font-size="1.2">
<text x="372.9" y="15.2">weight kg/m</text>
<text x="385.7" y="15.9">QTY.</text>
<text x="387.4" y="13.2">weight (kg)</text>
<text x="392.7" y="15.9">TOTAL</text>
<text x="335.5" y="18.8">IPE350-J</text>
<text x="335.5" y="21.8">IPE350-J</text>
<text x="335.5" y="24.8">PL20*180</text>
<text x="335.5" y="27.8">PL20*180</text>
<text x="335.5" y="30.7">PL10*80</text>
<text x="335.5" y="33.7">PL5*75</text>
<text x="335.5" y="36.7">PL5*130</text>
<text x="335.5" y="39.7">PL5*100</text>
<text x="395.9" y="42.4">(kg)</text>
</g>
</svg>
